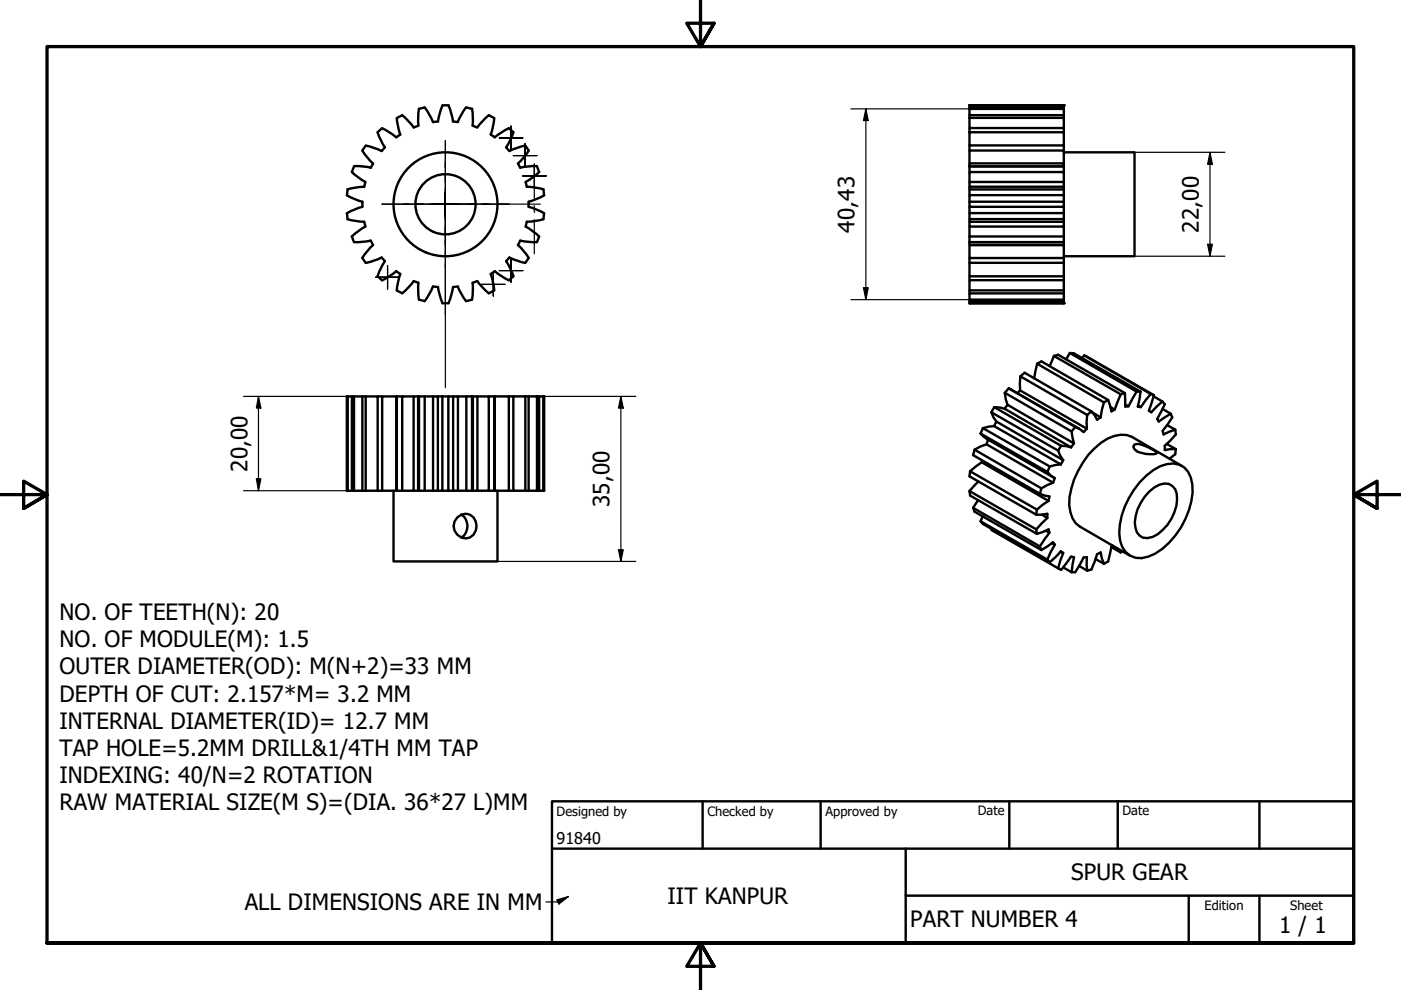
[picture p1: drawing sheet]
<svg xmlns="http://www.w3.org/2000/svg" width="297mm" height="210mm" viewBox="0 0 297 210" stroke-linecap="round" stroke-linejoin="round" font-family="sans-serif">
<!-- layer: Visible (ISO) -->
<g fill="none" stroke="#000" stroke-width=".51">
<path d="M74.6 36.5l1.3 1.1 1.5 1M75.1 35.2l1.7 .1 1.8 .2M75.1 35.3l-.5 1.2M76.8 31.9l1.1 1.5 1.2 1.3-.5 .9M77.5 38.6l-.3 1-1.8 .2-1.7 .3M80 28l.7 1.7 .9 1.6M80.1 28l.9-.8 1.6 .9 1.4 1 .9-.6M81.6 31.2l-.7 .8-1.6-.7-1.7-.4-.8 1M84.1 25l.3 1.8 .5 1.7M84.1 25l1.2-.6 1.3 1.3 1.1 1.3 1-.3M88.8 23.1l-.1 1.7v1.8M90 22.8l1 1.5 .8 1.6 1.1-.1 .3-1.8 .6-1.7h1.3l.6 1.7 .4 1.8 1 .1"/>
<path d="M90.1 22.8l-1.3 .3M98.8 22.8l-1 1.5-.7 1.6M98.9 22.8l1.2 .3M100.1 23.1l.2 1.7-.1 1.8M100.2 26.7l1 .3 1.1-1.3 1.3-1.3 1.2 .6-.3 1.8-.5 1.7 .9 .6 1.4-1 1.6-.9 .9 .8M107.3 31.2l.7 .8 1.6-.7 1.8-.4 .7 1-1 1.5-1.3 1.3 .5 .9M108.9 28l-.7 1.7-.9 1.6M111.4 38.6l.3 1M111.7 39.6l1.8 .2 1.7 .3M113.8 35.3l.5 1.2M113.9 35.2l-1.8 .1-1.8 .2M114.3 36.5l-1.3 1.1-1.5 1"/>
<path d="M205.5 23.1h20.1v1.3h-20.1zM205.5 25h20.1v2.1h-20.1zM205.5 28h20.1v2.8h-20.1zM205.5 34.6h20.1v.7h-20.1zM205.5 34.6v-2.7h20.1v2.7M205.5 39.6v.6h20.1M205.5 38.6v-2.1h20.1v2.1M205.5 22.3h20.1v.5h-20.1zM205.5 35.3h20.1v1.2M205.5 22.8v.3M205.5 24.4v.6M205.5 27.1v.9"/>
<path d="M205.5 30.8v1.1M205.5 35.3v1.2M205.5 22.3h20.1M225.6 39.6v-1h-20.1v1h20.1v.6M225.6 32.3h14.9v22h-14.9M225.6 22.8v.3M225.6 24.4v.6M225.6 27.1v.9M225.6 30.8v1.1M73.5 41.4l1.6 .8 1.7 .6v1l-1.7 .6-1.6 .8 .2 1.3M73.7 46.5l1.7 .4 1.8 .1 .3 1M73.7 40.2l-.1 1.2"/>
<path d="M74.6 50.2l.5 1.1M76.8 54.7l.8 1.1 1.7-.5 1.6-.7 .7 .8M77.4 48l-1.5 1-1.3 1.2M78.6 51l-1.8 .3h-1.7M78.6 51l.5 1-1.2 1.2-1.1 1.5M81.6 55.4l-.9 1.5-.7 1.7M84.9 58.1l-.5 1.7-.3 1.8M84.9 58.1l-.9-.6-1.4 1.1-1.6 .8-.9-.8M107.3 55.4l.9 1.5 .7 1.7M107.9 59.4l-1.6-.8-1.4-1.1-.9 .6 .5 1.7 .3 1.8M108.8 58.6l-.9 .8M110.3 51l-.5 1 1.3 1.2 1 1.5"/>
<path d="M110.3 51l1.8 .3h1.7M111.5 48l1.5 1 1.3 1.2M112.1 54.7l-.7 1.1-1.8-.5-1.6-.7-.7 .8M112.1 43.8l1.7 .6 1.6 .8M114.3 50.2l-.5 1.1M115.2 40.2l.2 1.2M115.2 46.5l-1.7 .4-1.8 .1-.3 1M115.4 45.2l-.2 1.3M115.4 41.4l-1.6 .8-1.7 .6v1M205.5 43.9v1.3h20.1M205.5 42.8v-1.4h20.1v1.4M205.5 48v2.1h20.1"/>
<path d="M205.5 47v-.5h20.1v.5M205.5 51.3v.7h20.1v2.7M205.5 52v2.7h20.1M205.5 51.3h20.1zM205.5 40.2v1.2M205.5 45.2v1.3M205.5 50.1v1.2M205.5 54.7v1M205.5 58.6v.8M225.6 43.9v-1.1h-20.1v1.1h20.1v1.3M225.6 48v-1h-20.1v1h20.1v2.1M225.6 55.7h-20.1v2.9h20.1"/>
<path d="M225.6 59.4h-20.1v2.2h20.1M225.6 40.2v1.2M225.6 45.2v1.3M225.6 50.1v1.9M225.6 54.7v9.6M84.1 61.6l1.2 .6 1.3-1.2 1.1-1.4 1 .4v1.7l.1 1.8 1.3 .3M97.1 60.8l.7 1.6 1 1.5M97.1 60.7l-1 .2-.4 1.7-.6 1.7h-1.3l-.6-1.7-.3-1.7-1.1-.2-.8 1.7-1 1.5M100.1 63.5l-1.2 .3M104.8 61.6l-1.2 .6-1.3-1.2-1.1-1.4-1 .4 .1 1.7-.2 1.8M205.5 61.6v.6M205.5 63.5v.4"/>
<path d="M205.5 64.3h20.1M216.3 79.8v3M216.3 79.8l14.2 8.2M216.3 79.8l.9-.8 14.2 8.2M219.9 77.1l-.6 3.1M219.9 77.1l.9-.5 14.1 8.2M219.9 77.1l14.2 8.2M223.5 75.5l-.9 2.1M223.5 75.5l.8-.3 14.2 8.1M223.5 75.5l14.1 8.1M225.6 62.2h-20.1v1.3h20.1M225.6 63.9h-20.1v.4h20.1"/>
<path d="M226.1 76.2l.7-1.4 14.2 8.2M226.8 74.8l.8 .1 14.2 8.1M229.4 75.9l.5-.6 14.1 8.2M229.9 75.3l14.8 8.5M73.7 84h-.2v20h7.5M74.6 84h.5M76.8 84h.7M80.1 84h.9M84 84h-3v20M84.1 84h-.1v20h-3M84.1 84v20M84.1 84h1.2"/>
<path d="M87.7 84h-2.4v20M88.6 84h-.9v20h-2.4M88.6 84h.2v20h-.2M88.6 84v20M88.8 84h1.2M91.8 84h-1.8v20M92.8 84h2.3M93.8 84v20h-3.8M96.1 84h-1v20M97.1 84h1.8v20h-1.8M98.9 84h1.2M100.1 84h1.1v20h-1.1z"/>
<path d="M100.3 84v20M101.2 84h2.4v20h-2.4M103.6 84h1.2M104.8 84h.1v20h-.1zM104.9 84h3v20h-3M107.9 84h.9M108.8 84h2.6v20h-2.6zM111.4 84h.7M112.1 84h1.8v20h-1.8zM113.9 84h.4M114.3 84h.9v20h-.9zM115.2 84h.2v20h-.2"/>
<path d="M205.7 99.9l14.1 8.1M205.7 99.9l-.2 1.1 14.2 8.1M206.6 95.3l14.2 8.2M206.6 95.3l-.3 1.2 14.2 8.2M207.9 91.9l1.3 1.2 14.2 8.2M207.9 91.9l14.2 8.1M208.2 98l-2.5 1.9M208.2 97.6v.4l14.1 8.2M208.4 90.8l14.2 8.1M208.4 90.8l-.5 1.1M209.2 94.2l-1.3 .5-1.3 .6M209.5 93.2l-.3 1 14.1 8.1"/>
<path d="M210.2 87.4l.4 1.1 .7 .9M210.2 87.4l14.1 8.1M210.8 90.3l-2.4 .5M210.8 86.3l2.2 .3M210.8 86.3l14.2 8.2M210.8 86.3l-.6 1.1M211.3 89.4l14.1 8.2-.5 .9-14.1-8.2zM213 83.3l.2 1.3 .4 1.2M213 83.3l14.2 8.2M213.6 85.8l14.1 8.2-.6 .8-14.1-8.2zM213.9 82.3l-.9 1M215.7 83.3l.6-.5 14.1 8.1-.7 .7-.8-.6-.9-.5"/>
<path d="M222.6 98.9l-.5 1.1M224.3 95.5l.5 1.1 .6 1M224.9 98.5l-2.3 .4M225 94.5l2.1 .3M225 94.5l-.7 1M227.2 91.5l.5 2.5M228 90.5l-14.1-8.2 14.8 8.5M228 90.5l-.8 1M230.5 88l-.1 2.9M231.4 87.2l.7 .8 .5 1 .8-.5M231.4 87.2l-.9 .8M231.6 87.5l1.8 1"/>
<path d="M234.1 85.3l-.7 3.2M234.9 84.8l.7 2.4 .7-.4-.8-.5M234.9 84.8l-.8 .5M237.6 83.6l-1.3 3.2M238.5 83.3l.1 2.9 .7-.1-.7-.3M238.5 83.3l-.9 .3M240.5 94.3l.2-.1a7 7 0 0 1 4 1.3l.6 .5-.1 .2a5.5 5.5 0 0 1-4.7-1l-.2-.5zM241 83l-1.7 3.1M241 83h.8M241.8 83l-.6 3.2 .7 .1-.6-.3M244 83.5l-2.1 2.8M244 83.5l.7 .3"/>
<path d="M244.6 84l1.8 1.1M244.7 83.8l-1.1 3.3 .5 .3 2.3-2.3M246.4 85.1l.6 .6-1.6 3.1 .3 .6 2.5-1.7M246.5 86.7l1.7 1M247.4 94.1l1.9 1.1M247.5 90.1l1.7 1M248.2 87.7l.3 .8-2 2.8 .2 .8 2.5-1M249.2 91.1l.1 1-2.3 2.4v.9l2.3-.2M249.3 95.2l-.1 1.1-1.2 1M250.6 98.8l-10.6-6.2a5.6 5.6 0 0 0-5.2 .4 17.3 17.3 0 0 0-8.1 14.1 5.5 5.5 0 0 0 2.3 4.6l10.6 6.1M73.7 104v-20h.9v20M75.1 104v-20h1.7v20"/>
<path d="M77.5 104v-20h2.6v20M83.4 104v15h22.1v-15M84 104h1.3M87.7 104h.9M88.8 104h1.2M91.8 104v-20h1v20M93.8 104h1.3M95.1 104h1v-20h1v20h-1M97 109.7a2.38 2.38 0 0 1 2.9-.4 2.38 2.38 0 0 1 1.1 2.7 2.41 2.41 0 0 1-2.9 2 2.41 2.41 0 0 1-1.8-3l.1-.5zM97.8 109.1a2.85 2.85 0 0 1 0 4.9M98.9 104h1.2M103.6 104h1.2"/>
<path d="M107.9 104h.9M111.4 104h.7M113.9 104h.4M205.5 104.1l14.2 8.1M205.5 104.1l.2 1 14.1 8.1M206.3 107.7l.3 .8 14.2 8.1M207.4 106l-1.1 1.7 14.2 8.2M207.5 102.1l-2 2M207.9 110.5l.5 .6 14.2 8.1M208.3 109.4l-.4 1.1 14.2 8.2M210.2 112.1v.3l14.1 8.1M219.7 109.1l2.4-.2v.9l-1.2-.7"/>
<path d="M219.7 112.2l.1 1M219.8 108l-.1 1.1M220.5 104.7l.9 .4 1.1 .2-.2 .9M220.5 115.9l.3 .7M220.8 103.5l-.3 1.2M221.7 112.6l.8 .3-.2-.7-2.5 1M222.1 100l.7 .8 .8 .6-.3 .9M222.1 109.8l-2.4 2.4M222.1 118.7l.5 .5M222.3 106.2l-2.5 1.8M222.5 112.9l-2 3M223 115.2l.6 .3-.3-.5-2.5 1.6"/>
<path d="M223.3 102.3l-2.5 1.2M223.6 115.5l-1.5 3.2M224.9 116.9l.5 .4-.5-.4-2.3 2.3M225.4 117.3l-1.1 3.2M228.8 120l1.7 1M232.3 118.5l1.8 1M234.1 119.5l-.5-1.1-.2-1.3-.8 .4-1.2 3.2-.9 .3M235.6 116l2 1.1-.7-.9M235.9 115.7l-.3 .2-.7 3.1-.8 .5M237.9 116.9l-.3 .2M243.1 100.8a8.2 8.2 0 0 1 5.7-2.5 3.9 3.9 0 0 1 3.7 3 13.9 13.9 0 0 1-2.1 10.6 14.8 14.8 0 0 1-6.9 6.1 4.3 4.3 0 0 1-6-3.3 15.6 15.6 0 0 1 4.2-12.5zM243.6 104.2a4.7 4.7 0 0 1 4.2-1.6 2.88 2.88 0 0 1 1.8 3.3 9.6 9.6 0 0 1-5.2 7.9 2.46 2.46 0 0 1-3.7-1.9 9 9 0 0 1 2.9-7.7z"/>
<path d="M224.3 120.5l.7 .3 2.1-2.8 .6 .1-.5 3.2M225.4 120.3l1.8 1M230.5 121l-.1-2.9-.7 .1-1.7 3.1h-.8"/>
<circle cx="94.5" cy="43.3" r="6.4"/>
<circle cx="94.5" cy="43.3" r="11"/>
</g>
<g fill="#000">
<circle cx="205.5" cy="22.3" r=".25"/>
<circle cx="225.6" cy="22.3" r=".25"/>
<circle cx="205.5" cy="64.3" r=".25"/>
<circle cx="225.6" cy="64.3" r=".25"/>
</g>
<!-- layer: Border (ISO) -->
<path d="M148.5 -.1v10l-2.9-5h5.8l-2.9 5 2.9-5M0 104.9h10l-5-2.9v5.8l5-2.9-5 2.9M297 104.9h-10l5-2.9v5.8l-5-2.9 5 2.9M10 199.9v-190h277v190h-277h277M151.4 204.9l-2.9-5 2.9 5h-5.8l2.9-5v10" fill="none" stroke="#000" stroke-width=".7"/>
<!-- layer: Title (ISO) -->
<path d="M117 169.9h170v30h-170zM117 179.9h170M149 169.9v10M174 169.9v10M192 179.9v20M214 169.9v10M237 169.9v10M267 169.9v10M192 189.9h95M252 189.9v10M267 189.9v10" fill="none" stroke="#000" stroke-width=".51"/>
<!-- layer: Center Mark (ISO) -->
<g fill="none" stroke="#000" stroke-width=".25">
<path d="M94.4 34.5v17.7M94.4 29.8v5.7M94.4 37.1v1.5M105.9 29.2h2.4h-2.4M108.3 26.7v2.5v-2.5M108.3 31.7v-2.5v2.5M108.8 33h2.5h-2.5M110.8 37.3h2.5h-2.5M110.9 29.2h-2.6h2.6M111.3 30.5v2.5v-2.5M111.3 35.5v-2.5v2.5M113.3 34.8v2.5v-2.5"/>
<path d="M113.3 39.8v-2.5v4.8M113.9 33h-2.6h2.6M115.8 37.3h-2.5h2.5M79.6 58.8h2.6h-2.6M81 43.3h5.7M82.2 56.3v2.5v-2.5M84.6 58.8h-2.4h2.4M85.6 43.3h17.7M88.2 43.3h1.5M91.2 43.3h6.5M91.9 43.3h2.5h-2.5M94.4 40.8v2.5v-2.5"/>
<path d="M94.4 45.8v-2.5v8.2M94.4 45.8v-2.5v2.5M94.4 40v6.6M94.4 48v1.6M94.4 51v31.2M97 43.3h-2.6h2.6M97 43.3h-2.6h6.6M99.2 43.3h1.5M102.2 43.3h12.4M104.6 57.8v2.5v-2.5M105.9 57.4h2.4h-2.4M108.3 54.9v2.5v-2.5"/>
<path d="M108.3 59.9v-2.5v2.5M110.9 57.4h-2.6h2.6M113.3 43.6v1.5M113.3 46.6v7.2M82.2 61.3v-2.5v2.5M102.1 60.3h2.5h-2.5M104.6 62.8v-2.5v2.5M107.1 60.3h-2.5h2.5"/>
</g>
<!-- layer: Dimension (ISO) -->
<g fill="none" stroke="#000" stroke-width=".25">
<path d="M180.4 23.1h25.1M183.6 23.1l.5 2.5h-1zM183.6 23.1v40.4M240.5 32.3h19.2M256.5 32.3l.5 2.5h-1zM256.5 32.3v22M240.5 54.3h19.2M256 51.8h1l-.5 2.5zM180.4 63.5h25.1M183.1 61h1l-.5 2.5zM51.6 84h23.5M54.8 84l.5 2.5h-.9z"/>
<path d="M54.8 84v20M103.6 84h31.2M131.6 84l.5 2.5h-1zM131.6 84v35M51.6 104h25.2M54.4 101.5h.9l-.5 2.5zM105.5 119h29.3M131.1 116.6h1l-.5 2.4z"/>
</g>
<path d="M183.6 23.1l.5 2.5h-1zM256.5 32.3l.5 2.5h-1zM256 51.8h1l-.5 2.5zM183.1 61h1l-.5 2.5zM54.8 84l.5 2.5h-.9zM131.6 84l.5 2.5h-1zM54.4 101.5h.9l-.5 2.5zM131.1 116.6h1l-.5 2.4z" fill="#000"/>
<!-- layer: Symbol (ISO) -->
<path d="M118 190.8l2.5-.7-2 1.6zM120.5 190.1l-2.2 1.1h-2.5" fill="none" stroke="#000" stroke-width=".25"/>
<path d="M118 190.8l2.5-.7-2 1.6z" fill="#000"/>
<g font-size="4.8">
<text x="181.2" y="49.3" transform="rotate(-90 181.2 49.3)">40,43</text>
<text x="254.2" y="49.3" transform="rotate(-90 254.2 49.3)">22,00</text>
<text x="52.5" y="100" transform="rotate(-90 52.5 100)">20,00</text>
<text x="129.2" y="107.5" transform="rotate(-90 129.2 107.5)">35,00</text>
<text x="12.6" y="131.5">NO. OF TEETH(N): 20</text>
<text x="12.6" y="137.2">NO. OF MODULE(M): 1.5</text>
<text x="12.6" y="143">OUTER DIAMETER(OD): M(N+2)=33 MM</text>
<text x="12.6" y="148.8">DEPTH OF CUT: 2.157*M= 3.2 MM</text>
<text x="12.6" y="154.5">INTERNAL DIAMETER(ID)= 12.7 MM</text>
<text x="12.6" y="160.2">TAP HOLE=5.2MM DRILL&amp;1/4TH MM TAP</text>
<text x="12.6" y="166">INDEXING: 40/N=2 ROTATION</text>
<text x="12.6" y="171.8">RAW MATERIAL SIZE(M S)=(DIA. 36*27 L)MM</text>
<text x="141.5" y="191.7">IIT KANPUR</text>
<text x="227.1" y="186.7">SPUR GEAR</text>
<text x="51.9" y="192.9">ALL DIMENSIONS ARE IN MM</text>
<text x="193" y="196.6">PART NUMBER 4</text>
<text x="271.2" y="197.8">1 / 1</text>
</g>
<text font-size="3.4" x="118" y="178.9">91840</text>
<g font-size="2.7">
<text x="118" y="173">Designed by</text>
<text x="150" y="173">Checked by</text>
<text x="175" y="173">Approved by</text>
<text x="207.3" y="172.9">Date</text>
<text x="238" y="172.9">Date</text>
<text x="255.4" y="193">Edition</text>
<text x="273.6" y="193">Sheet</text>
</g>
</svg>
